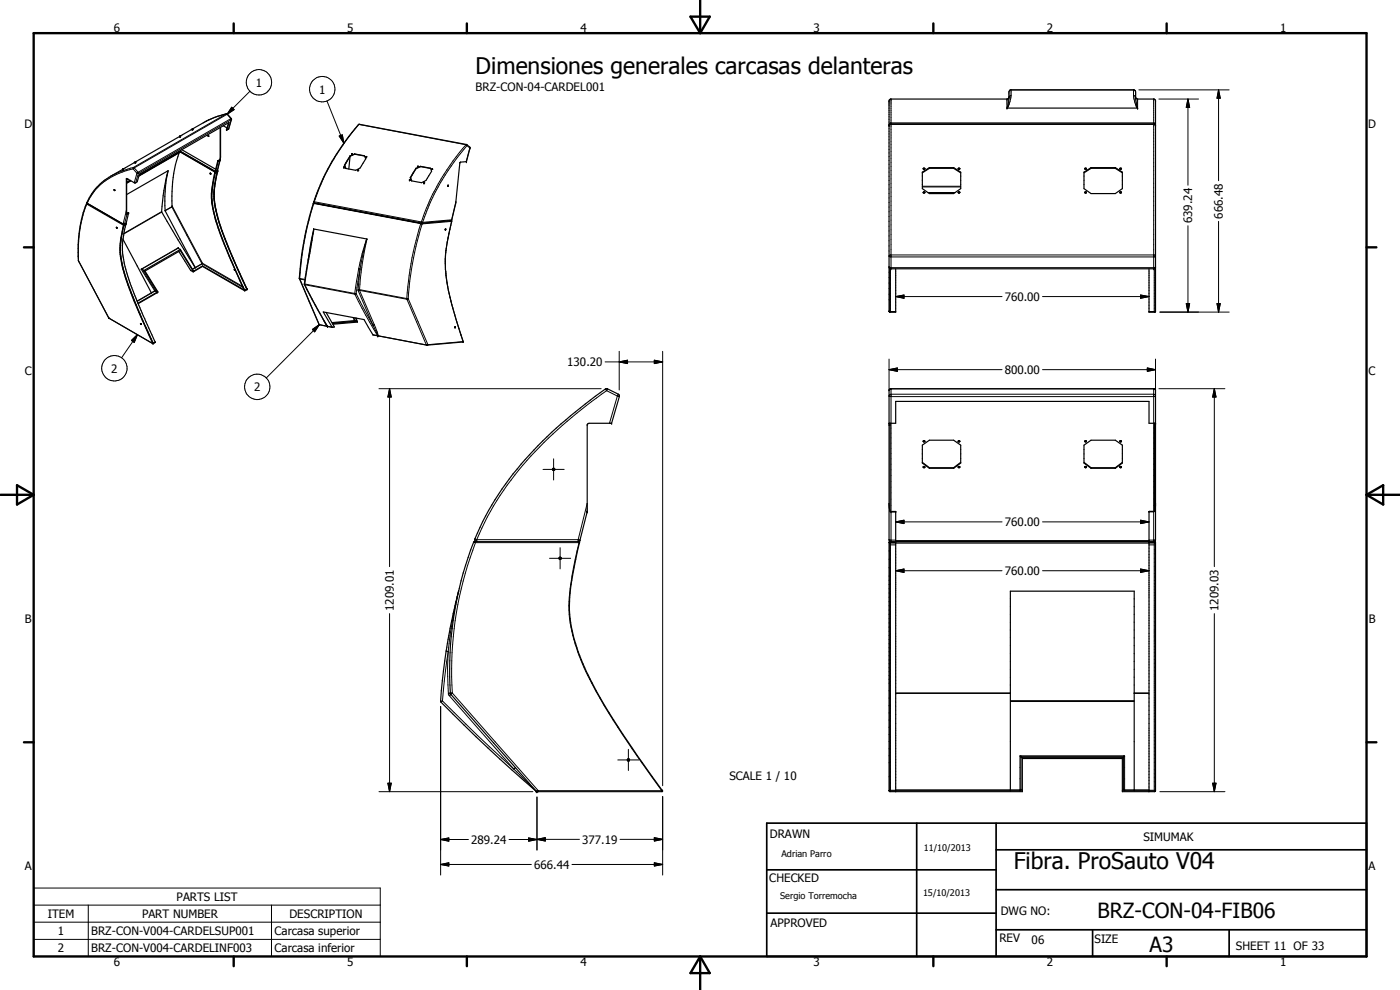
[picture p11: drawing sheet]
<svg xmlns="http://www.w3.org/2000/svg" width="420mm" height="297mm" viewBox="0 0 420 297" stroke-linecap="round" stroke-linejoin="round" font-family="sans-serif">
<g fill="none" stroke="#000" stroke-width=".35">
<path d="M57.7 38.7v.1M57.8 38.7h-.1M57.9 38.7h-.2M66.1 38.3v9.7M66.2 38.2l-.1 9.3M67 37.7l1.1 .7M68 38.9l.1 .1M68 38.8v.1M68.1 39l.6-2.3-26.8 15.5-.7 2.3-.5 .4-2.7-1.3M68.6 38.7l-.5 .3M68.6 38.7h.1M68.6 38.7l.9-3-1.3-1.5a22.9 22.9 0 0 0-7.2 2.6l-27.8 16.1a16.9 16.9 0 0 0-5.7 5.3l-1.4 2.5 .1 .4 10.8 6.2 .9-.4 .7-3"/>
<path d="M68.6 36.8l-.6 2.1M302.2 32.4h39.2M346.8 37.7l-.4-.4h-79.2l-.4 .5M34.2 56.9l.2 .3zM34.3 56.9h.1M34.3 56.9l.1 .2M34.4 57v.1M36.8 50.8h.1M37 50.7l-.1 .1M37 50.7h.1M38 53.6v10.6l.6-.3M38 53.6l-.1 10.2 .1 .3 .6-.2"/>
<path d="M38.5 53.8l-.5 .3M39 54.1l-1 .6M39.1 54.1l-1.1 .7M39.3 54.3l-1.3 .7M40.5 48.6h.1M40.7 48.6h-.1M40.7 48.6h.1M41.7 52.7l12.4-7.2 10.6 6.1a25.2 25.2 0 0 0 1 17.1l3.5 8.9 4.3 9.6M50.4 51.2a43.5 43.5 0 0 0-.8 12l9 17.1M50.4 51.2a57.6 57.6 0 0 0-1.9 12.4l10.1 16.7M50.4 51.2l-12.4 7.2M53.8 45.9a42.5 42.5 0 0 0-2.2 16.2"/>
<path d="M54.1 45.4l-12.3 7.1M54.1 45.4v.2M54.1 45.4l10.5 6 .8-3.1M54.1 40.8l-.1 .1M54.1 45.6l10.4 6-.9 4.8-.1 3.8a44.9 44.9 0 0 0 3.2 11.8l6.5 14.9M54.1 45.6l-12.4 7.2M54.2 40.8h.1M54.2 40.8l-.2 .1M54.6 44.9l10.2 5.9M62.4 40.7l.2 .2M62.4 40.6v.1M62.4 40.6l.2 .2"/>
<path d="M62.5 40.6v.1M62.5 40.7l.1 .2M62.6 40.9h.1M62.6 40.8v.1M63.1 51.9v.3l.2-.1M63.1 51.9l.2 .2M63.2 51.9v.1M64.5 51.5h.2M65.2 51.1l-.5 .4M65.2 51.1l.2 .1a25.5 25.5 0 0 0 .8 16.9l2.7 7 5.2 11.6v.2l-.6 .3M65.4 48.3h.1M65.5 48.3v.1"/>
<path d="M65.5 48.4l-.8 3.1M66 48l-.5 .4M66 48l-.5 .3M66.1 48l-.7 .3M66.1 48h-.1M66.1 47.8l-.9 3.3M66.1 47.8v.1M103.2 50.2v.1M103.2 50.2h.1M103.2 50.3h.1M103.3 50.2l-.1 .1M103.3 50.2h.1"/>
<path d="M103.4 49.6l.4 .9M103.4 49.6l.1 .1M103.5 49.7l.3 .8M105.1 46.9l-.4 3.8M105.1 46.8l-1.7 2.8M105.1 46.8v.1M105.1 46.9l-1.6 2.8M105.6 46.3h.1M105.6 46.3v.1M105.7 46.2h.1M105.7 46.2v.1M105.7 46.3l-.1 .1"/>
<path d="M105.7 46.3l-.1-.2v.3M105.7 46.3h.1M106.4 46.2l3 .5 .4 1-1.7 2.7-1.3 .7-3-.6M106.4 46.2l-1.3 .6M106.4 46.2l.1 .1M106.5 46.3l2.9 .5M106.5 46.3l-1.4 .6M107.6 51h.1M107.6 51h-.2l.2-.1-.1 .2M109.8 47h.3zM109.9 46.9v.1M110 47l-.1 .1"/>
<path d="M123 53.8l.1 .2-.2 .1zM123.1 53.9l-.1 .2M123.1 53.3l.1 .1M123.2 53.4l.4 .9M124.8 50.5l-1.7 2.8M124.8 50.5l.1 .1M124.9 50.6l-1.7 2.8M125.4 49.9l-.1 .1h.2M125.5 49.9v.1M125.5 49.9h-.2M125.5 50h-.1M126.2 49.9l3 .6 .3 .9-1.7 2.7-1.3 .7-3-.5-.4-1"/>
<path d="M126.2 49.9l-1.4 .6M126.2 49.9l.1 .1M126.3 50l2.9 .5M126.3 50l-1.4 .6M127.2 54.8v.1M127.2 54.7h.2M127.2 54.7v.1M127.4 54.7l-.2 .2M129.6 50.8l.2-.1zM129.6 50.7h.1M129.8 50.8h-.1M134.4 55.6v.3"/>
<path d="M134.4 55.6l.2 .2-.2 .1M140 43.3l-32.3-6a70.4 70.4 0 0 0-10.9 16.5l-2 5-.6 1.7 .1 .4 32.3 6.1 8.8-.8M140 43.3h.1M140 43.3l1 .8v.3l-1 4.1-1.8 .1-.2 .3-1.2 11.8-1.4 5.5M277.1 50.7v-.2h.4l-.1 .2M277.1 57.8h.4M277.1 50.7h.4M277.1 50.7h.3M277.2 57.6l.4 .2h-.5zM278.5 57.8h8.2M278.9 50.3l-2.1 1.3v5l2.1 1.5h7.3l2.1-1.5v-5l-2.1-1.3M278.9 50.3v.2"/>
<path d="M278.9 50.5l-2.1 1.4M278.9 50.5h7.3M278.9 50.3h7.3M286.2 50.3v.2M286.2 50.5l2.1 1.4M287.6 50.6l.4 .1M287.6 57.8l.1-.2h.3v.2M287.6 57.8h.4M287.6 50.5v.1M287.6 50.7h.4M287.9 50.5h-.3M287.9 50.5h.1"/>
<path d="M288 50.5v.2M325.6 50.5h.3l.1 .2-.3 .1zM325.6 57.6h.4v.2l-.3 .1zM325.6 57.8h.4M325.7 50.7h.3M327.4 50.3l-2.1 1.3v5l2.1 1.5h7.3l2.1-1.5v-5l-2.1-1.3M327.4 50.3v.2M327.4 50.5h7.3M327.4 50.5l-2.1 1.4M327.4 50.3h7.3M334.7 50.3v.2M334.7 50.5l2.1 1.4"/>
<path d="M336.1 50.5l.5 .1-.4 .2zM336.1 57.6l.5 .1-.4 .2zM336.1 57.8h.4M336.1 50.7h.4M26.1 60.9l-.1 .1a35.3 35.3 0 0 0-2.6 12.4l.1 4.8 9.2 17.3 13.2 7.6 .7-.4M34.9 68.2l.2 .3zM35 68.2h.1M35 68.2l.1 .1M35.1 68.3v.1M36.9 71.8l8.6 16.1M37.7 67.1h.1a24.8 24.8 0 0 0 .8 16.6 217.4 217.4 0 0 0 8 18.9M51.6 62h.1"/>
<path d="M53.5 74.3l.6 .5M53.7 75.4l3.5 5.8M54.1 74.8l4.1 6.5M54.1 74.8l-10.9 6.4M60.8 79.8l-2.6 1.5M60.8 79.8l12.3 7.1M60.8 79.9l-2.8 1.7M60.8 79.8v.1M60.8 79.9l12.6 7.3M93.2 73.9l-1.9 11.4 6.5 12M94.1 60.9h.1M94.1 68.7l16 3.1"/>
<path d="M94.2 60.9l32.3 6.1M94.3 60.9h-.1a85.4 85.4 0 0 0-4.4 22.7l6 13.9 3.9 .7M133.6 68.7l.2 .1-.1 .2zM133.8 68.7h.1M135.3 66.2h.2M135.5 66.2v.1a46.7 46.7 0 0 0-1.7 15.1v.6a85.5 85.5 0 0 0 5.2 20.4v.2l-11 .9-16-3M42.2 97.1l.1 .3 .1-.2M42.2 97.1h.1M42.3 97.1l.1 .1M42.4 80.8l.8 .4M43.2 81.2l3.9 6.5M47.1 87.7l-5.7 3.3"/>
<path d="M47.4 87.5l-5.9 3.6M47.4 87.5l-.3 .2M57.2 81.2h.1M57.3 81.2l.7 .4M58 81.4l-3.9-6.2-10.6 6.1 3.9 6.2M58 81.4v.2M58.2 81.3l-.2 .1M58.6 80.3h.1M70.3 80.8l.2 .4v-.3M70.3 80.8h.1M70.4 80.8l.1 .1M73.2 86.9h-.1"/>
<path d="M73.4 87.2h.1M97.9 93.7l2.4 4.3v.2h-.6M99.7 98.2l-2.7-4.6 12.3 2.3 2.6 4.6M99.7 98.2h.1M106.5 88.1l.1 .1M106.6 88.2h.1M106.6 88.2l-.1 .1M106.8 95.4l.2 1M106.9 95.4l.3 1.2M106.9 88.1l-.3 .1M107 96.4h.1M107 96.4l-7.2 .7"/>
<path d="M107.2 96.6h.1M107.2 96.6l-7.3 .7M136.5 98.1v.2M136.6 98l-.1 .3M136.6 98h.1M136.6 98l.1 .3h-.2M266.8 80.1l.1 .3 .3 .2h79.2l.4-.3M268.8 80.6v13h-1.7l-.3-.2 .1-63.4 .3-.3h35l.6-.4v-1.7l.2-.5 .3-.1h36.9l.6 .4v1.9l.4 .4h5.2l.3 .3 .1 63.5-.3 .1h-1.7v-13M46.6 102.6v.1M111.9 100.5h.1M266.8 127h2v-6.6h76v6.6h2M267.1 127v26.5h1.7"/>
<path d="M276.8 138.7l2.1 1.6M277.1 132.3l.3-.1 .2 .3-.4 .1zM277.1 132.3h.4M287.6 132.4v.1M287.6 132.3h.4M287.6 140h.4M287.6 140l.1 .3 .3-.3M287.6 132.3v.1M287.6 132.3l.3 .1M288 132.3l-.1 .3-.3-.1M288.3 138.7l-2.1 1.6M325.3 138.7l2.1 1.6"/>
<path d="M325.6 132.3l.4 .1M325.6 132.3l.3 .3M325.6 132.3h.4M326 132.5l-.1 .1M326 132.4v.1M336.1 132.3l.3-.1 .2 .3-.4 .1zM336.1 140l.5 .1-.4 .2zM336.1 132.3h.4M336.8 138.7l-2.1 1.6M346.5 127v26.5h-1.7v84M165.9 140.6a.34 .34 0 0 1 .5 0 .34 .34 0 0 1-.1 .5l-.5-.1zM176.1 153.5h.1"/>
<path d="M176.2 153.5v-26.1l.6-.4h6.7l2.4-8-.3-.7-3.7-1.7a124.3 124.3 0 0 0-31.2 30.1 72.1 72.1 0 0 0-8.2 15.3l.6 .5M176.2 153.5l-2.2 8.7-.5 .3M266.8 151.4l.3 1.8M267.1 153.5h1.7v84M277.1 140.1l.3-.1 .2 .2-.4 .1zM277.1 140h.4M278.9 140.5l-2.1-1.6v-5.3l2.1-1.5h7.3l2.1 1.5v5.3l-2.1 1.6M278.9 140.5h7.3M278.9 140.3h7.3M278.9 140.3v.2M286.2 140.3v.2M325.6 140h.4"/>
<path d="M327.4 140.5l-2.1-1.6v-5.3l2.1-1.5h7.3l2.1 1.5v5.3l-2.1 1.6M327.4 140.5h7.3M327.4 140.3h7.3M327.4 140.3v.2M334.7 140.3v.2M336.1 140h.4M336.5 140.2v.1M346.3 153.5h-1.5M346.8 151.8l-.3 1.4M137.7 177.3l-.3 1.1a181.9 181.9 0 0 0-5.2 32.1M173.9 162.7v.1M266.9 162.6h79.8v74.8l-9.9 .1v-10.2h-30v10.2h-39.8l-.2-.3z"/>
<path d="M267.4 162.5l-.5-.2-.1-.4v-44.7l.1-.4 .3-.2 79.4 .1 .2 .3v45.1l-.6 .4M268.8 162.2h76M268.8 162.9h76M132.2 210.5a420.8 420.8 0 0 0 28.9 27h37.6l.1-.3a250.6 250.6 0 0 1-22.2-34.6 44.4 44.4 0 0 1-5.5-24.6l.7-5.2 2.1-10.2h-31.6a102.9 102.9 0 0 0-7 45.7l25.9 29.2M132.8 210.3l-.6 .2M188.4 227.8l.5 .1-.1 .4-.5-.2zM268.8 237.1h38M303.2 237.1v-59.7h37.2v59.7M306.1 226.8h31.4M306.4 226.9v10l-.2 .2M306.8 227.6h30M336.8 237.1h8"/>
<path d="M337.2 226.9v10l.2 .2"/>
<circle cx="325.8" cy="140.1" r=".24"/>
<circle cx="168.1" cy="167.5" r=".35"/>
</g>
<g fill="#000">
<circle cx="57.7" cy="38.8" r=".18"/>
<circle cx="57.7" cy="38.7" r=".18"/>
<circle cx="57.9" cy="38.7" r=".18"/>
<circle cx="68" cy="38.9" r=".18"/>
<circle cx="302.2" cy="32.4" r=".18"/>
<circle cx="341.4" cy="32.4" r=".18"/>
<circle cx="36.8" cy="50.8" r=".18"/>
<circle cx="36.9" cy="50.8" r=".18"/>
<circle cx="37" cy="50.7" r=".18"/>
<circle cx="40.5" cy="48.6" r=".18"/>
<circle cx="40.6" cy="48.6" r=".18"/>
<circle cx="40.7" cy="48.6" r=".18"/>
<circle cx="40.8" cy="48.6" r=".18"/>
<circle cx="54" cy="40.9" r=".18"/>
<circle cx="54.1" cy="40.8" r=".18"/>
<circle cx="54.2" cy="40.8" r=".18"/>
<circle cx="65.4" cy="48.3" r=".18"/>
<circle cx="66" cy="48" r=".18"/>
<circle cx="103.3" cy="50.2" r=".18"/>
<circle cx="105.5" cy="46.3" r=".18"/>
<circle cx="105.7" cy="46.2" r=".18"/>
<circle cx="107.4" cy="51.1" r=".18"/>
<circle cx="107.6" cy="51" r=".18"/>
<circle cx="109.9" cy="47.1" r=".18"/>
<circle cx="110" cy="47" r=".18"/>
<circle cx="122.9" cy="54" r=".18"/>
<circle cx="123.1" cy="53.9" r=".18"/>
<circle cx="125.4" cy="50" r=".18"/>
<circle cx="125.5" cy="49.9" r=".18"/>
<circle cx="127.2" cy="54.8" r=".18"/>
<circle cx="127.2" cy="54.9" r=".18"/>
<circle cx="127.3" cy="54.7" r=".18"/>
<circle cx="127.3" cy="54.9" r=".18"/>
<circle cx="127.4" cy="54.7" r=".18"/>
<circle cx="140" cy="48.5" r=".18"/>
<circle cx="26.2" cy="61" r=".18"/>
<circle cx="37.7" cy="67.1" r=".18"/>
<circle cx="38.1" cy="64.2" r=".18"/>
<circle cx="38.5" cy="63.8" r=".18"/>
<circle cx="38.6" cy="63.9" r=".18"/>
<circle cx="94.1" cy="68.7" r=".18"/>
<circle cx="47.1" cy="87.7" r=".18"/>
<circle cx="98.3" cy="97.9" r=".18"/>
<circle cx="113.4" cy="100.8" r=".18"/>
<circle cx="139" cy="102.4" r=".18"/>
<circle cx="183.5" cy="127" r=".18"/>
<circle cx="346.8" cy="127" r=".18"/>
<circle cx="176.2" cy="153.5" r=".18"/>
<circle cx="267.4" cy="153.5" r=".18"/>
<circle cx="268.8" cy="153.5" r=".18"/>
<circle cx="344.8" cy="153.5" r=".18"/>
<circle cx="173.9" cy="162.8" r=".18"/>
<circle cx="161.1" cy="237.5" r=".18"/>
<circle cx="161.2" cy="237.5" r=".18"/>
<circle cx="198.7" cy="237.1" r=".18"/>
<circle cx="303.2" cy="237.1" r=".18"/>
<circle cx="306.4" cy="226.9" r=".18"/>
<circle cx="337.2" cy="226.9" r=".18"/>
<circle cx="340.4" cy="237.1" r=".18"/>
</g>
<g fill="none" stroke="#000" stroke-width=".3">
<path d="M67.9 34.2l-2.7 .7-4.2 1.9M67.9 34.2l.2 .1M67.9 34.2l-27.9 16M68.1 34.3l1.2 1.3M68.1 34.3l-27.8 16.1M68.3 34.2l-.2 .1M69.3 35.6l.1 .3M69.3 35.6l-27.9 16.1M69.4 35.9l-27.9 16.1M69.4 35.9l-.8 2.8M69.4 35.6h-.1M69.5 35.9h-.1"/>
<path d="M69.5 32.2l.8 .7-2.2 1.4zM75 27.4l-6.9 6.9M98.1 30.3l5.1 12.7M107.6 37.3v.1M107.6 37.3h.1M107.7 37.3a66.9 66.9 0 0 0-13.4 23.2M107.7 37.3l32.2 6.1M107.9 37.3h-.2M266.8 37.5h.1M266.8 37.5l.5-.6h79l.4 .3 .1 .3M267.3 37.2l-.1 .1M267.4 37.2h78.9"/>
<path d="M267.4 37.2l-.2 .1M267.4 37.3h.1M267.4 29.7h.1M267.4 29.7v7.5M267.4 37.3v43.3M267.4 37.3h78.8M267.4 37.3l-.5 .2-.1 .3M302.2 29.7h.1M303.4 28.7l-.6 2.6-.6 1.1v-2.7M303.4 28.7a1 1 0 0 0-.6 1.3l-.5 2.4M340.2 27h.1M340.2 27h-36.8v1.7"/>
<path d="M340.2 27l.4 .1 .2 .5M340.2 28.7a1 1 0 0 1 .7 1.3l.4 2.4M340.2 27v1.7M340.2 28.7l.4 2.1 .7 1.6M341.3 32.4h.1M341.4 29.7h.1M341.4 32.4h.1M341.4 29.7v2.7M341.8 27h27.1M346.2 37.3h.1M346.2 29.7h.1M346.2 37.3l.4 .1 .2 .4"/>
<path d="M346.2 29.7v7.5M346.2 37.3v43.3M346.3 37.2l.1 .1M346.7 37.5h.1M346.8 37.5h.1M347.8 29.7h11.9M356.5 29.7l.5 2.5h-1zM356.5 29.7v25.9M365.7 27l.5 2.5h-1zM365.7 27v27.2M38 53.6l-.1 .1M40 50.7l1.1 1.3"/>
<path d="M40 50.7a18.6 18.6 0 0 0-13.6 9.7l-.2 .6M40 50.2l-4.4 1.5-2.4 1.2M40 50.2v.5M40 50.2l.3 .2M40.3 50.4l-.3 .3M40.3 50.4l1.1 1.3M41.1 52l-.8 2.8M41.1 52h.4M41.4 51.7l.1 .3M41.4 51.7l-.3 .3M41.5 52l-.8 2.9M65.2 51.2h.1"/>
<path d="M65.2 51.6l-.9 4.3-.1 3.6a46.4 46.4 0 0 0 3.5 12.9l6.3 14.3M65.2 51.6l-.6 .3M65.2 51.1v.1M65.2 51.4h.1M65.2 51.1l-.5 .3M65.2 51.4l-.5 .3 .5-.3M65.2 51.2l-.6 .4M65.2 51.4v.2M65.3 51.2v.1M65.3 51.3l-.6 .3M65.3 51.3h.1M65.3 51.2h.1"/>
<path d="M65.3 51l-.1 .1M65.3 51.3l-.1 .1M65.3 51.3a24.7 24.7 0 0 0 .9 16.8l2.7 7 5.2 11.6M66 48l-.8 3.1M101.8 40.8l.9-.3 .5 2.5zM103.3 50.1v.1M105.7 46.1v.1M107.6 50.9v.1M110 47h.1M123.1 53.8v.1M125.5 49.9v.1M127.3 54.7h.1"/>
<path d="M129.8 50.7h.1M139.9 43.4a67.3 67.3 0 0 0-13.5 23.2M139.9 43.4l.3 .3M140 43.3l-.1 .1M140.1 43.4l.1 .3M140.2 43.7l.8 .7M140.2 43.7a67.2 67.2 0 0 0-11.8 18.8l-1.6 4.2M141 44.1v.3M141 44.4l-1.1 4.1M141 44.4h.1M276.8 56.1h11.5M276.8 55.9h11.5"/>
<path d="M23.5 78.1l.1 .1M23.6 78.2h.1M23.6 78.2l9.1 17.3M26 61l.1 .3M26.1 61.3l10.9 6.3M26.1 60.9h.1M26.1 61.3a37.9 37.9 0 0 0-2.5 16.9M26.1 61h.1M26.1 60.7l.1 .3M26.2 61l-.1 .3M26.2 61l11 6.4M26.2 61l10.7 6.2"/>
<path d="M26.2 61v.1M36.9 67.2h.5M36.9 67.2l.1 .1M37 67.5l.2 .1M37 67.6a24.2 24.2 0 0 0 1 16.8 167.8 167.8 0 0 0 7.9 18.6M37 67.6h.1M37 67.5v.1M37.1 67.4l-.1 .1M37.1 67.6a24.9 24.9 0 0 0 .9 16.8l3.7 9.3 4.1 9.3M37.2 67.6h.1M37.2 67.4h.1M37.2 67.4v.1"/>
<path d="M37.2 67.8a23 23 0 0 0 .3 14.7l3 8.1 5.5 12.3M37.2 67.5l-.1 .1M37.2 67.6v.2M37.2 67.5v.1M37.4 67.2l-.1 .1M37.7 67.1l-.5 .3M37.7 67.4l-.5 .4M37.8 67.1l-.6 .4M37.8 67.2l-.6 .4M37.9 66.9l-.5 .3M37.9 63.2l-1 4M38.1 64.2l-.7 3"/>
<path d="M48.5 63.5l-11.3 6.5M48.5 63.6l-11.3 6.6M49.6 63.2l2-1.1 9 17M51.6 62l-2 1.2M51.6 61.8l9.2 17.2M53.5 74.5l-11 6.3M53.6 74.6l-.1-.3-11.1 6.5 4 6.4M54.3 75.1l-.2 .1M60.6 79.1v.1M60.6 79.1l-2 1.2M60.7 79.2l12.3 7.1M60.7 79.2l-2 1.1"/>
<path d="M60.7 79l-.1 .1M60.8 79l12 6.9M60.8 79l-.1 .2M60.8 79h-.1M92.5 77.8h.2M92.7 77.8l1.4-9.1-1.7 9.6M92.7 77.8l-1.2 7.4M94 61h.1M94.1 61h.1M94.1 68.9l-.9 5M94.2 60.9h.1M94.2 60.9l.1 .1"/>
<path d="M94.2 61h.1M94.2 61l32.1 6.1M94.2 61a93.7 93.7 0 0 0-4.3 22.6M94.2 60.5h.1M94.3 60.5h.1M94.3 61l32.1 6M94.3 60.5l32.1 6.1M94.3 60.5v.4M94.3 60.9h.1M94.3 60.9h-.1M110 72l-1.3 4.2-1.1 4.4M110.1 71.8a93 93 0 0 0-2.2 15.1"/>
<path d="M110.1 71.8l-2 8.9M110.1 71.8l-.1 .2M110.1 71.7v.1M126.3 67.1l.4 .1M126.3 67.1a92.8 92.8 0 0 0-4.2 22.5M126.4 67h.1M126.4 67l-.1 .1M126.4 66.6l.2 .4M126.4 66.6l.4 .1M126.4 67h.2M126.6 67h.1M126.6 67l.1 .2"/>
<path d="M126.7 67.2a97.6 97.6 0 0 0-4.2 22.4M126.8 66.7h.1M126.8 66.7l-.2 .3M135.3 66.2h.2M135.4 66.2h-.1M135.5 66.2h.1M135.5 66.2v.2M135.5 66.2l-8.9 .8M135.5 66h.1M135.5 66.4h.1M135.5 66l-.1 .2M135.5 66l-8.7 .7"/>
<path d="M135.5 66.4a41.8 41.8 0 0 0 .4 26l3.1 10.1M135.5 66.4l-8.8 .8M136.8 60.5l-1.3 5.5M266.9 76.6l79.5-.1 .4 .4-.4 .2h-79.2l-.3-.1zM356.5 67.7v25.9M365.7 66.4v27.2M32.6 95.4h.1M32.7 95.4v.1M32.7 95.5l13.1 7.5M32.7 95.5h.1M42.7 80.8l3.9 6.4M43.5 81.3l-.1 .1"/>
<path d="M46.4 87.2l-5.3 3.1M46.4 87.2l.1 .1M46.5 87.3l-5.3 3.1M46.5 87.3l.6 .4M46.6 87.2l.5 .2M46.6 87.2l-.1 .1M46.6 87.2h-.2M58 81.2l.2 .1M58.6 80.3l-.9 .4M58.6 80.3l-.8 .5M73.2 86.8l-.1 .1M74 86.7l-.6 .4"/>
<path d="M74.1 86.7h.1M74.1 86.7h-.1M74.1 86.8v.1M74.1 86.7v.1M74.1 86.8l-.6 .4M89.8 83.5h.1M89.9 83.5v.1M89.9 83.5h.1M89.9 83.6l.1 .1M89.9 83.6l1.6 .2M89.9 83.6h.1M90 83.7l1.5 .3"/>
<path d="M90 83.7l5.8 13.7M91.3 85.2h.1M91.3 85.2h.2M91.3 85.3l.2 .1M91.5 85.4l15 2.9 3.3 6.4 3.5 6M91.5 85.2v.2M91.5 85.4l6.8 12.5M93.8 98.8l2-1.4-1.4 2.2zM95.7 97.4h.1M95.8 97.4h.1M95.8 97.4l.1 .1M95.8 97.4l2.4 .5"/>
<path d="M95.8 97.4l-15.9 16M95.9 97.5h.1M97.1 95.9l1 1.8M97.8 97.3l.4 .4M98.1 97.7l.1 .2M98.2 97.7l.1 .2M98.2 97.9h.1M98.3 97.9h.1M98.3 97.9l1.4 .3M106 95.3l.3 .9M106.2 95.3l.3 .8M106.3 96.2l.1 .2"/>
<path d="M106.3 96.2l-6.7 .6M106.4 96.4h.6M106.4 96.4l-6.7 .5M106.5 96.1l-.2 .1M106.5 96.1l-.1 .3M106.5 96.1l.5 .1M107.5 86.9v.3M107.5 86.9h.4M107.5 87.2l4.5 10.5M107.6 80.6l.5 .1M107.6 80.6l-1.1 7.5-15-2.9M107.9 86.9l14.2 2.7"/>
<path d="M107.9 87.1l-.4 .1M107.9 86.9v.2M107.9 87.1l14.2 2.7M107.9 87.1l4.8 11.2 .7 2.3M108.1 80.7l-1.2 7.4 5.1 9.6M108.1 80.7l-.6 6.2M112 97.7l1.3 3M112.3 97.5l-.3 .2M122.1 89.6h.4M122.1 89.6v.2M122.1 89.8l5.9 13.7M122.5 89.6l5.9 13.8"/>
<path d="M122.5 89.6l-.4 .2M266.8 80.1l.4 .2h79.2l.4-.2M266.8 93.3l2 .2M267 93.5h.1M267 80.4v13.2h1.8M267.1 93.6h.1M267.2 80.6v12.9M267.4 80.6h.1M268.8 89l2.5-.5v1zM268.8 89h31.9M312.9 89h31.9M342.3 88.5l2.5 .5-2.5 .5z"/>
<path d="M346.2 80.6h.1M346.4 80.6v12.9M346.5 93.6h.1M346.7 93.5h.1M346.7 80.4v13.2h-1.9M346.8 93.3l-2 .2M346.8 93.4l-.1 .1M348.1 93.6h20.8M356 91.1h1l-.5 2.5zM365.2 91.1h1l-.5 2.5zM39.4 102.2l1.9-1.8-1 2.3zM41.3 100.4l-4.8 7"/>
<path d="M45.8 103h.2M45.8 103l.1 .1M45.8 103h.1M45.9 103h-.1M45.9 103h.1M46 102.9l.6-.2-.6 .3M46 103v.1M46 102.9l-.1 .1M111.9 100.5l1.4 .2M113.3 100.7l.1 .1M113.4 100.8h.1M113.4 100.8l14.6 2.7"/>
<path d="M113.4 100.6v.2M113.4 100.6h.1M113.7 116.6h66.7M116.9 116.6l.5 2.5h-1zM116.9 116.6v53.4M128 103.5h.1M128.4 103.4l-.1 .1M128.4 103.4l-.4 .1M139 102.5l-.1 .1M139 102.5l-10.6 .9M181.6 108.6h17.3M181.7 116.7v.1"/>
<path d="M181.7 116.8l.4 .4M182.1 117.2l3.2 1.6M182.1 117.2a123.4 123.4 0 0 0-32 31.4l-1 1.6a71.8 71.8 0 0 0-6 11.7M182.3 116.7l-.2 .5M185.3 118.8l-2.4 8.2M185.3 118.8l.5 .2M185.6 118.3l-.3 .5M185.8 108.6l2.5-.5v1zM185.8 119h.1M185.8 105.4v11.6M196.4 108.1l2.5 .5-2.5 .5zM198.9 105.4v130.4"/>
<path d="M266.8 110.9l2.5-.5v1zM266.8 107.7v9.5l.1-.3 .5-.2h78.8l.6 .4M266.8 110.9h33.9M266.9 118.5l.5-.2h78.8l.5 .2 .1 .4-79.6 .1-.4-.2zM267.4 116.6h.1M267.4 116.6v36.9M312.9 110.9h33.9M344.3 110.4l2.5 .5-2.5 .5zM346.2 116.6h.1M346.2 116.6v36.9M346.8 107.7v9.5M347.8 116.6h19.8"/>
<path d="M364.4 116.6l.5 2.5h-1zM364.4 116.6v53.4M166.1 137.7v6.3M266.8 127.6h.3M346.5 127.6h.3M163 140.8h6.3M176.2 151l-2.7 10.9M267.4 153.5v9M268.8 156.6l2.5-.5v1zM268.8 156.6h31.9M312.9 156.6h31.9M342.3 156.1l2.5 .5-2.5 .5z"/>
<path d="M346.2 153.5v9M137.7 177.3l-1.9 9.1-1.3 9.1M142.1 162.7l31.8 .2M142.5 161.7h.1M142.6 161.7l.5 .2M142.7 162.5a109.5 109.5 0 0 0-6.9 45.4M143.1 161.9h30.4M143.1 161.9v.6M164.9 167.5h6.4M168.1 164.3v6.4M173.5 161.9l.6 .2M173.5 161.9v.6"/>
<path d="M173.8 162.6h.1M173.8 162.5v.3a81.7 81.7 0 0 0-3 21.5 53 53 0 0 0 5.6 18.4 260 260 0 0 0 22.2 34.5M173.8 162.6l.1 .2M173.9 162.9h.1M174.1 162.1h.1M266.8 161.9l2 .2M266.8 162.8l.2 .1M266.9 162.7h.1M266.9 162.7l.1 .1M267 162.8h.1M267 162.8h1.8M267 162.8l.1 74.5"/>
<path d="M267.1 162.7h1.7M267.1 162.7l-.1 .1M267.1 162.5v.2M267.2 162.8v74.3M267.2 163.5h1.6M267.2 162.9h1.6M268.8 171.2l2.5-.5v1zM268.8 171.2h31.9M312.9 171.2h31.9M342.3 170.7l2.5 .5-2.5 .5zM344.8 162.7h1.7M344.8 162.8h1.8"/>
<path d="M344.8 163.5h1.6M344.8 162.9h1.6M346.4 162.8v74.3M346.5 162.5v.2M346.5 162.7l.1 .1M346.6 162.8h.1M346.6 162.8l.1 .1M346.7 162.9v74.3l-.2 .1M346.7 162.7h.1M346.8 162.8h.1M346.8 161.9l-2 .2M346.8 162.8l-.1 .1"/>
<path d="M116.9 184.1v53.4M133.9 195.4l.6 .1M134.5 195.5l-.8 5.9-.9 8.9 10.5 10.4 10.9 10.1M134.5 195.5l-.2 4.9 .3 7.6M364.4 184.1v53.4M132.2 212v50.6M134.6 208l.2 .7M134.8 208.7l19.4 22.1M135.1 207.9l-.5 .1M135.1 207.9h.7M135.2 207.9h.1M135.3 208.3h.1"/>
<path d="M135.3 208.3l-.5 .4M135.8 207.9l25.7 29.3v.3M135.8 207.9l-.5 .4M268.8 207.9h34.4M268.8 208.1h34.4M303.2 210.5h37.2M303.2 210.2h37.2M340.4 207.9h4.4M340.4 208.1h4.4M113.7 237.5h46.2M116.4 235h1l-.5 2.5zM154.2 230.8l6.7 6.6"/>
<path d="M154.7 230.3l-.5 .5M160.9 237.4h.1M160.9 237.4l.2 .1M161.1 237.4h-.2M161.1 237.4h.1M161.2 239.1v16M185.4 228h6.4M188.6 224.8v6.4M198.6 237.2l.1 .3M198.6 237.2h.1M198.6 237.2l-37.5 .2M198.7 237.2h.1"/>
<path d="M198.7 237.2h-.1M198.7 237.1h.1M198.7 237.1v.1M198.7 237.1l-.1 .1M198.9 239v23.6M266.8 237.2h.1M266.9 237.2h-.1M267 237.1h.1M267 237.1l-.1 .1M267.1 237.3v.2M267.1 237.3h1.7M268.8 237.1l-1.9 .1"/>
<path d="M306.1 237.1h.1M306.1 237.1v-10.3h31.4v10.3M306.4 236.8l-.2 .2h-37.4M306.4 227.3h.4M336.8 227.3h.4M337.2 236.8l.2 .2h7.4M337.5 237.1h.1M344.8 237.3h1.7M344.8 237.1l2 .1M346.5 237.3v.2M346.7 237.1h.1M346.7 237.1l.1 .1"/>
<path d="M346.8 237.2h.1M348.1 237.5h19.5M363.9 235h1l-.5 2.5zM132.2 259.4l2.5-.5v.9zM132.2 251.9l2.5-.5v1zM132.2 259.4h27.3M132.2 251.9h8.4M158.7 251.4l2.5 .5-2.5 .5zM158.7 251.4v1l4.9-1.1v1zM161.2 251.8l2.4-.5v1zM171.7 259.4h27.2M173.9 251.8l-21.1 .1"/>
<path d="M186.1 251.8h12.8M196.4 258.9l2.5 .5-2.5 .4zM196.4 251.3l2.5 .5-2.5 .5zM10.1 266.4h104v20.6h-104zM10.1 271.6h104M10.1 276.7h104M26.5 271.6v15.4M81.5 271.6v15.4M10.1 281.9h104"/>
<circle cx="77.7" cy="24.7" r="3.8"/>
<circle cx="96.7" cy="26.8" r="3.8"/>
<circle cx="34.3" cy="110.5" r="3.8"/>
<circle cx="77.2" cy="116.1" r="3.8"/>
</g>
<g fill="none" stroke="#000" stroke-width=".71">
<path d="M10.1 9.9h400v277.1h-400zM70.1 7v2.9M140.1 7v2.9M207.2 5h5.8l-2.9 4.9zM210.1 0v9.9M280.1 7v2.9M350.1 7v2.9M7.2 74.2h2.9M410.1 74.2h3M.1 148.5h10M5.1 145.6l5 2.9-5 2.9zM410.1 148.5h10"/>
<path d="M410.1 148.5l5-2.9v5.8zM7.2 222.7h2.9M410.1 222.7h3M70.1 287v2.9M140.1 287v2.9M210.1 287v10M210.1 287l2.9 5h-5.8zM280.1 287v2.9M350.1 287v2.9"/>
</g>
<path d="M230.1 247h180v40h-180zM275.1 247v40M298.9 255h111.2M298.9 247v40M230.1 274h68.8M230.1 261h68.8M298.9 279h111.2M298.9 267h111.2M327.9 279v8M368.9 279v8" fill="none" stroke="#000" stroke-width=".51"/>
<g fill="#000">
<path d="M69.5 32.2l.8 .7-2.2 1.4zM356.5 29.7l.5 2.5h-1zM365.7 27l.5 2.5h-1zM101.8 40.8l.9-.3 .5 2.5zM93.8 98.8l2-1.4-1.4 2.2zM268.8 89l2.5-.5v1zM342.3 88.5l2.5 .5-2.5 .5zM356 91.1h1l-.5 2.5zM365.2 91.1h1l-.5 2.5zM39.4 102.2l1.9-1.8-1 2.3zM116.9 116.6l.5 2.5h-1zM185.8 108.6l2.5-.5v1z"/>
<path d="M196.4 108.1l2.5 .5-2.5 .5zM266.8 110.9l2.5-.5v1zM344.3 110.4l2.5 .5-2.5 .5zM364.4 116.6l.5 2.5h-1zM268.8 156.6l2.5-.5v1zM342.3 156.1l2.5 .5-2.5 .5zM268.8 171.2l2.5-.5v1zM342.3 170.7l2.5 .5-2.5 .5zM116.4 235h1l-.5 2.5zM363.9 235h1l-.5 2.5zM132.2 259.4l2.5-.5v.9zM132.2 251.9l2.5-.5v1z"/>
<path d="M158.7 251.4l2.5 .5-2.5 .5zM161.2 251.8l2.4-.5v1zM196.4 258.9l2.5 .5-2.5 .4zM196.4 251.3l2.5 .5-2.5 .5z"/>
</g>
<g font-size="6.9">
<text x="142.7" y="22.3">Dimensiones generales carcasas delanteras</text>
<text x="304.2" y="260.7">Fibra. ProSauto V04</text>
</g>
<g font-size="6.3">
<text x="329.4" y="275.4">BRZ-CON-04-FIB06</text>
<text x="345" y="285.6">A3</text>
</g>
<g font-size="3.5">
<text x="34.2" y="9.6">6</text>
<text x="104.2" y="9.6">5</text>
<text x="174.2" y="9.6">4</text>
<text x="244.2" y="9.6">3</text>
<text x="314.2" y="9.6">2</text>
<text x="384.2" y="9.6">1</text>
<text x="76.8" y="26">1</text>
<text x="95.8" y="28.1">1</text>
<text x="142.7" y="27.4">BRZ-CON-04-CARDEL001</text>
<text x="7.3" y="38.4">D</text>
<text x="410.6" y="38.4">D</text>
<text x="367" y="65.6" transform="rotate(-90 367 65.6)">666.48</text>
<text x="357.8" y="67" transform="rotate(-90 357.8 67)">639.24</text>
<text x="301.5" y="90.3">760.00</text>
<text x="7.4" y="112.6">C</text>
<text x="33.4" y="111.8">2</text>
<text x="170.3" y="109.9">130.20</text>
<text x="301.5" y="112.2">800.00</text>
<text x="410.7" y="112.6">C</text>
<text x="76.3" y="117.4">2</text>
<text x="301.5" y="157.9">760.00</text>
<text x="301.5" y="172.5">760.00</text>
<text x="118.2" y="183.3" transform="rotate(-90 118.2 183.3)">1209.01</text>
<text x="365.7" y="183.3" transform="rotate(-90 365.7 183.3)">1209.03</text>
<text x="7.4" y="186.9">B</text>
<text x="410.8" y="186.9">B</text>
<text x="218.9" y="233.9">SCALE 1 / 10</text>
<text x="231" y="251.5">DRAWN</text>
<text x="141.4" y="253.2">289.24</text>
<text x="174.7" y="253.1">377.19</text>
<text x="343.1" y="252.3">SIMUMAK</text>
<text x="7.4" y="261.1">A</text>
<text x="160.3" y="260.6">666.44</text>
<text x="410.7" y="261.1">A</text>
<text x="230.9" y="264.6">CHECKED</text>
<text x="14.3" y="275.4">ITEM</text>
<text x="42.6" y="275.4">PART NUMBER</text>
<text x="53" y="270.3">PARTS LIST</text>
<text x="86.9" y="275.5">DESCRIPTION</text>
<text x="300.3" y="274.5">DWG NO:</text>
<text x="17.4" y="280.5">1</text>
<text x="27.4" y="280.6">BRZ-CON-V004-CARDELSUP001</text>
<text x="82.4" y="280.6">Carcasa superior</text>
<text x="231.3" y="278.3">APPROVED</text>
<text x="17.4" y="285.7">2</text>
<text x="27.4" y="285.7">BRZ-CON-V004-CARDELINF003</text>
<text x="82.4" y="285.7">Carcasa inferior</text>
<text x="299.9" y="282.6">REV</text>
<text x="309.6" y="283.3">06</text>
<text x="328.5" y="283.1">SIZE</text>
<text x="370.9" y="285.1">SHEET 11 OF 33</text>
<text x="34.2" y="289.9">6</text>
<text x="104.2" y="289.9">5</text>
<text x="174.2" y="289.9">4</text>
<text x="244.2" y="289.9">3</text>
<text x="314.2" y="289.9">2</text>
<text x="384.2" y="289.9">1</text>
</g>
<g font-size="2.7">
<text x="234.5" y="257.1">Adrian Parro</text>
<text x="277.2" y="255.3">11/10/2013</text>
<text x="234.1" y="269.7">Sergio Torremocha</text>
<text x="277" y="268.7">15/10/2013</text>
</g>
</svg>
